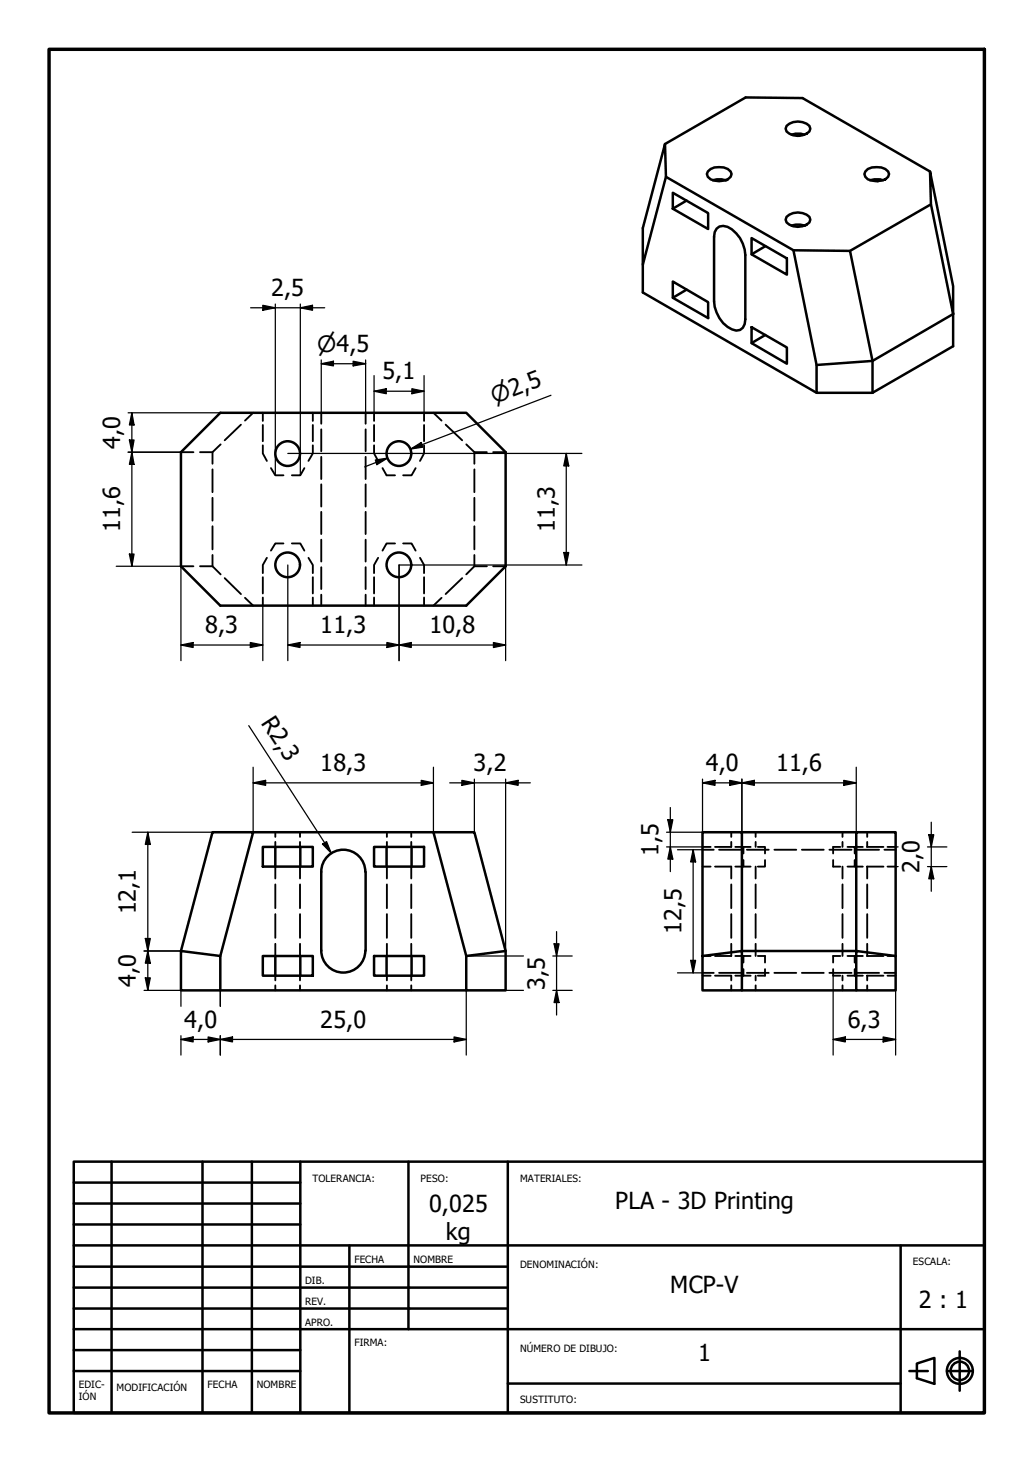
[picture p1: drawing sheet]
<svg xmlns="http://www.w3.org/2000/svg" width="210mm" height="297mm" viewBox="0 0 210 297" stroke-linecap="round" stroke-linejoin="round" font-family="sans-serif">
<!-- layer: Oculto (ISO) -->
<g fill="none" stroke="#000" stroke-width=".38">
<path d="M36.8 91.9h2.5M43.2 91.9v2.3M43.2 95.4v4.6M44.8 90.3l-1.6 1.6h-2.6M49 86.3l-3.3 3.2M51.4 83.9l-1.6 1.6M53.4 90.5v1.6l.8 1.5M53.4 83.9v1.6M53.4 86.3v3.3M55.1 95.1l.8 1.5h1.7M61.8 95.1l-.8 1.5h-1.7M63.6 90.5v1.6l-.9 1.5"/>
<path d="M63.6 83.9v1.6M63.6 86.3v3.3M65.3 83.9v2.2M65.3 87.2v4.5M65.3 92.8v4.5M65.3 98.4v4.5M74.3 83.9v2.2M74.3 87.2v4.5M74.3 92.8v4.5M74.3 98.4v4.5M76 90.5v1.6l.8 1.5M76 83.9v1.6"/>
<path d="M76 86.3v3.3M77.7 95.1l.8 1.5h1.8M84.5 95.1l-.9 1.5h-1.7M86.2 90.5v1.6l-.9 1.5M86.2 83.9v1.6M86.2 86.3v3.3M88.1 83.9l1.6 1.6M90.6 86.3l3.3 3.2M94.7 90.3l1.7 1.6h2.5M96.4 91.9v2.3M96.4 95.4v4.6M100.2 91.9h2.5"/>
<path d="M36.8 115h2.5M40.6 115h2.6l1.6 1.7M43.2 101.1v4.7M43.2 106.9v4.7M43.2 112.8v2.2M45.7 117.5l3.3 3.2M53.4 117.3v3.3M54.2 113.3l-.8 1.5v1.6M57.6 110.4h-1.7l-.8 1.5M59.3 110.4h1.7l.8 1.5M62.7 113.3l.9 1.5v1.6M63.6 117.3v3.3"/>
<path d="M65.3 104v4.5M65.3 109.7v4.4M65.3 115.2v4.5M74.3 104v4.5M74.3 109.7v4.4M74.3 115.2v4.5M76 117.3v3.3M76.8 113.3l-.8 1.5v1.6M80.3 110.4h-1.8l-.8 1.5M81.9 110.4h1.7l.9 1.5M85.3 113.3l.9 1.5v1.6M86.2 117.3v3.3"/>
<path d="M93.9 117.5l-3.3 3.2M96.4 101.1v4.7M96.4 106.9v4.7M96.4 112.8v2.2M98.9 115h-2.5l-1.7 1.7M100.2 115h2.5M49.8 121.5l1.6 1.5M53.4 121.4v1.6M63.6 121.4v1.6M65.3 120.8v2.2M74.3 120.8v2.2M76 121.4v1.6"/>
<path d="M86.2 121.4v1.6M89.7 121.5l-1.6 1.5M55.9 169.1v.9M55.9 171.1v1M55.9 176.1v2.4M55.9 179.7v4.8M61 169.1v.9M61 171.1v1M61 176.1v2.4M61 179.7v4.8M78.6 169.1v.9M78.6 171.1v1"/>
<path d="M78.6 176.1v2.4M78.6 179.7v4.8M83.6 169.1v.9M83.6 171.1v1M83.6 176.1v2.4M83.6 179.7v4.8M142.7 172.1h1.7M142.7 176.1h1.7M142.7 172.6h2.3M145.3 176.1h3.3v2.4M146.1 172.6h4.5M148.6 169.1v.9"/>
<path d="M148.6 171.1v1h-3.3M148.6 179.7v4.8M149.4 172.1h1.7v1.3M151.1 174.7v1.4h-1.7M151.1 172.1h1.4M151.1 176.1h1.4M151.8 172.6h4.4M153.5 169.1v.9M153.5 171.1v1M153.5 176.1v2.4M153.5 179.7v4.8M154 172.1h1.4v1.3"/>
<path d="M155.4 174.7v1.4h-1.4M157.4 172.6h4.4M162.9 172.6h4.5M168.5 172.6h4.5M169.3 174.7v1.4h1.5M170.8 172.1h-1.5v1.3M171.2 169.1v.9M171.2 171.1v1M171.2 176.1v2.4M171.2 179.7v4.8M172.2 172.1h1.5v1.3M173.7 174.7v1.4h-1.5"/>
<path d="M173.7 172.1h1.6M173.7 176.1h1.6M174.1 172.6h4.5M176.1 172.1h3.4M176.1 176.1h3.4M176.2 169.1v.9M176.2 171.1v1M176.2 176.1v2.4M176.2 179.7v4.8M179.7 172.6h2.3M180.3 172.1h1.7M180.3 176.1h1.7"/>
<path d="M55.9 185.7v4.8M55.9 191.8v2.4M55.9 198.2v1M61 185.7v4.8M61 191.8v2.4M61 198.2v1M78.6 185.7v4.8M78.6 191.8v2.4M78.6 198.2v1M83.6 185.7v4.8M83.6 191.8v2.4M83.6 198.2v1"/>
<path d="M142.7 198.2h1.7M142.7 194.2h1.7M142.7 197.7h2.3M145.3 198.2h3.3v1M146.1 197.7h4.5M148.6 191.8v2.4h-3.3M148.6 185.7v4.8M149.4 198.2h3.1M149.4 194.2h3.1M151.1 194.2v1.4M151.1 196.9v1.3M151.8 197.7h4.4"/>
<path d="M153.5 185.7v4.8M153.5 191.8v2.4M153.5 198.2v1M154 194.2h1.4v1.4M155.4 196.9v1.3h-1.4M157.4 197.7h4.4M162.9 197.7h4.5M168.5 197.7h4.5M169.3 196.9v1.3h1.5M170.8 194.2h-1.5v1.4M171.2 185.7v4.8M171.2 191.8v2.4"/>
<path d="M171.2 198.2v1M172.2 198.2h3.1M172.2 194.2h3.1M173.7 194.2v1.4M173.7 196.9v1.3M174.1 197.7h4.5M176.1 198.2h3.4M176.1 194.2h3.4M176.2 185.7v4.8M176.2 191.8v2.4M176.2 198.2v1M179.7 197.7h2.3"/>
<path d="M180.3 198.2h1.7M180.3 194.2h1.7M55.9 200.2v1M61 200.2v1M78.6 200.2v1M83.6 200.2v1M148.6 200.2v1M153.5 200.2v1M171.2 200.2v1M176.2 200.2v1"/>
</g>
<!-- layer: Visible (ISO) -->
<g fill="none" stroke="#000" stroke-width=".51">
<path d="M135.1 29.3l16.4-9.5 11.6 .1 25.9 14.9M135.3 35.9l25.9 14.9M136.7 39.2l7.2 4.1v3.2l-7.2-4.1zM143.8 34.8a3.5 3.5 0 0 1 4.7 0l.2 .6-.2 .5a3.5 3.5 0 0 1-4.7 0l-.2-.5zM144.8 36.6l.9-.2 1.7 .2M159.8 25.6a3.5 3.5 0 0 1 4.7 0l.2 .5-.2 .6a3.5 3.5 0 0 1-4.7 0l-.2-.6zM160.8 27.4l.9-.2 1.7 .2M162.9 27.2l-.5 .4M176.3 34.3a3.8 3.8 0 0 1 4.2 .5l.2 .6-.2 .5a3.7 3.7 0 0 1-4.2 .5l-.5-.5-.2-.5 .2-.6zM176.8 36.6l.9-.2 1.8 .2M178.9 36.5l-.5 .3M130.6 53.8l4.7-17.9-.2-6.6-4.5 17v13.1l35.3 20.4"/>
<path d="M136.7 57.2l7.2 4.2v3.2l-7.2-4.1zM139.5 40.8l-2.8 1.6M139.5 58.9l-2.8 1.6M145.6 46.5a2.22 2.22 0 0 1 3.1 .1 6.9 6.9 0 0 1 2.7 5.2v13.1a1.87 1.87 0 0 1-.7 1.9 1.87 1.87 0 0 1-2 .1 6.7 6.7 0 0 1-3.6-5.7v-13.1l.1-.9zM152.7 48.4l7.2 4.1v3.3l-7.2-4.1zM155.5 50l-2.8 1.7M159.8 44.1a3.5 3.5 0 0 1 4.7 0l.2 .5-.2 .6a3.5 3.5 0 0 1-4.7 0l-.2-.6zM160.8 45.8l.9-.2 1.7 .2M161.2 50.8l4.7 23.4v5.6h11.4M161.2 50.8l11.5 .2 4.6 22.3v6.5M189.2 41.5l-16.5 9.5M152.7 66.5l7.2 4.1v3.3l-7.2-4.2z"/>
<path d="M155.5 68.1l-2.8 1.6M165.9 74.2l11.4-.9 16.4-9.5-4.5-22.3-.2-6.7 4.7 23.4v12.1l-16.4 9.5M36.8 91.9l8-8h49.9l8 8v23.1l-8 8h-49.9l-8-8zM51.4 169.1h36.7M53.4 172.1h10.2v4h-10.2zM55.9 172.1v4M61 172.1v4M74.2 177.1a4.5 4.5 0 0 0-4.4-4.5 4.5 4.5 0 0 0-4.5 4.5v16.1a4.5 4.5 0 0 0 4.5 4.4 4.5 4.5 0 0 0 4.4-4.5M74.3 177.2v16M76 172.1h10.2v4h-10.2zM78.5 172.1v4M83.6 172.1v4"/>
<path d="M88.1 169.1h8.3l6.3 24.1v8h-8v-7zM150.7 169.1h23.3M36.8 193.2l8 1v7h-8zM36.8 193.2l6.4-24.1h8.2l-6.6 25.1M53.4 194.2h10.2v4h-10.2zM55.9 194.2v4M61 194.2v4M76 194.2h10.2v4h-10.2zM78.5 194.2v4M83.6 194.2v4M102.7 193.2l-8 1M142.7 194.2l8-1v8h-8z"/>
<path d="M174 193.2l8 1v7h-8zM174 193.2v-24.1h8v25.1M174 193.2h-23.3v-24.1h-8v25.1M44.8 201.2h49.9M150.7 201.2h23.3"/>
<circle cx="58.5" cy="92.2" r="2.51"/>
<circle cx="81.1" cy="92.2" r="2.51"/>
<circle cx="58.5" cy="114.8" r="2.51"/>
<circle cx="81.1" cy="114.8" r="2.51"/>
</g>
<g fill="#000">
<circle cx="147.4" cy="36.6" r=".25"/>
<circle cx="163.4" cy="45.8" r=".25"/>
</g>
<!-- layer: Borde (ISO) -->
<path d="M10 10h190v277.1h-190z" fill="none" stroke="#000" stroke-width=".7"/>
<g fill="none" stroke="#000" stroke-width=".51">
<path d="M15 236h185v51.1h-185zM22.7 236v51.1M41.1 236v51.1M51.2 236v51.1M61 236v51.1M83 236v34.1M103.2 236v51.1M15 257.4h88.2M15 248.8h46M15 244.5h46M15 240.3h46M15 253h185"/>
<path d="M71 253v34.1M183 253v34.1M15 278.6h46M15 265.9h88.2M15 261.6h88.2M15 274.3h46M15 270.1h185M184.8 278.6h3.7M186.3 277l3.6-1.1v5.3l-3.6-1.2zM192.4 278.6h5.3M195 274.6v8M103.2 281.1h79.8"/>
<circle cx="195" cy="278.5" r="2.64"/>
<circle cx="195" cy="278.5" r="1.87"/>
</g>
<!-- layer: Cota (ISO) -->
<g fill="none" stroke="#000" stroke-width=".25">
<path d="M50.9 62.5h15.1M53.4 62l2.5 .5-2.5 .5zM55.9 61.8v34.8M61 62.5l2.5-.5v1zM61 61.8v34.8M65.3 73.9l2.5-.5v.9zM65.3 73.9h9M65.3 73.1v10.8M71.8 73.4l2.5 .5-2.5 .4zM74.3 73.1v10.8M76 79.5l2.5-.5v1zM76 79.5h10.2"/>
<path d="M76 76.3v7.6M83.7 79l2.5 .5-2.5 .5zM86.2 76.3v7.6M26 91.9h10.8M26 83.9h18.8M26.3 89.4h.9l-.4 2.5zM26.8 83.9l.4 2.4h-.9zM26.8 91.9l.4 2.4h-.9zM26.8 83.9v31.1M58.5 92.1h59.7M76.3 93.5l2.4-.4-2.1 1.3zM78.7 93.1l-4.6 1.8"/>
<path d="M83.4 91.2l2.2-1.3 .3 1zM112 80.3l-28.6 10.9 2.3-.9M115.1 92.1l.5 2.6h-1zM115.1 92.1v22.7M23.6 115h13.2v19.2M26.3 112.6h.9l-.4 2.4zM58.5 114.8v19.4M102.7 115v19.2M114.6 112.3h1l-.5 2.5zM118.2 114.8h-37.1v19.4M36.8 131l2.4-.5v1.1zM36.8 131h16.6"/>
<path d="M50.9 130.5l2.5 .5-2.5 .6zM53.4 123v11.2M58.5 131l2.5-.5v1.1zM58.5 131h44.2M78.6 130.5l2.5 .5-2.5 .6zM81.1 131l2.5-.5v1.1zM100.3 130.5l2.4 .5-2.4 .6zM50.5 147.4l16.8 25.9M51.4 159.1l2.6-.6v1.1zM51.4 159.1h36.7M51.4 155.9v13.2M85.6 158.5l2.5 .6-2.5 .5z"/>
<path d="M88.1 155.9v13.2M91.4 159.1h16.4M93.9 158.5l2.5 .6-2.5 .5zM96.4 158.3v10.8M102.7 159.1l2.6-.6v1.1zM102.7 158.3v34.9M142.7 159.1l2.6-.6v1.1zM142.7 158.3v10.8h-7.3M142.7 159.1h31.3M148.3 158.5l2.4 .6-2.4 .5zM150.7 159.1l2.6-.6v1.1zM150.7 158.3v10.8"/>
<path d="M171.4 158.5l2.6 .6-2.6 .5zM174 155.9v13.2M26.9 169.1h16.3M30 169.1l.5 2.5h-1zM30 169.1v32.1M65.5 171.5l.9-.5 .9 2.3zM135.4 172.1h7.3M135.7 166.5h1l-.5 2.6zM136.2 172.1l.5 2.4h-1zM136.2 164.1v13M137.7 172.6h5M140.8 172.6l.6 2.5h-1.1z"/>
<path d="M140.8 172.6v25.1M182 172.1h.5M182 176.1h.5M188.5 172.1h3.9M188.5 176.1h3.9M188.7 169.6h1l-.5 2.5zM189.2 176.1l.5 2.4h-1zM189.2 167.1v14M29.3 193.2h7.5M29.5 198.7h1l-.5 2.5zM29.5 190.7h1l-.5 2.5zM30 193.2l.5 2.5h-1z"/>
<path d="M94.7 194.2h11.7M112.3 194.2h4M112.6 191.8h1l-.5 2.4zM113.1 189.3v16.9M137.7 197.7h5M140.3 195.1h1.1l-.6 2.6zM169.3 198.2v16.2M29.3 201.2h7.5v3.3M36.8 211.2l2.4-.5v1zM36.8 211.2h57.9M36.8 210.4v4M42.3 210.7l2.5 .5-2.5 .5z"/>
<path d="M44.8 211.2l2.4-.5v1zM44.8 201.2v3.3M44.8 210.4v4M92.3 210.7l2.4 .5-2.4 .5zM106.4 201.2h-11.7v13.2M112.3 201.2h4M113.1 201.2l.5 2.5h-1zM169.3 211.2l2.5-.5v1zM169.3 211.2h12.7M179.5 210.7l2.5 .5-2.5 .5zM182 201.2v13.2"/>
</g>
<g fill="#000">
<path d="M53.4 62l2.5 .5-2.5 .5zM61 62.5l2.5-.5v1zM65.3 73.9l2.5-.5v.9zM71.8 73.4l2.5 .5-2.5 .4zM76 79.5l2.5-.5v1zM83.7 79l2.5 .5-2.5 .5zM26.3 89.4h.9l-.4 2.5zM26.8 83.9l.4 2.4h-.9zM26.8 91.9l.4 2.4h-.9zM76.3 93.5l2.4-.4-2.1 1.3zM83.4 91.2l2.2-1.3 .3 1zM115.1 92.1l.5 2.6h-1z"/>
<path d="M26.3 112.6h.9l-.4 2.4zM114.6 112.3h1l-.5 2.5zM36.8 131l2.4-.5v1.1zM50.9 130.5l2.5 .5-2.5 .6zM58.5 131l2.5-.5v1.1zM78.6 130.5l2.5 .5-2.5 .6zM81.1 131l2.5-.5v1.1zM100.3 130.5l2.4 .5-2.4 .6zM51.4 159.1l2.6-.6v1.1zM85.6 158.5l2.5 .6-2.5 .5zM93.9 158.5l2.5 .6-2.5 .5zM102.7 159.1l2.6-.6v1.1z"/>
<path d="M142.7 159.1l2.6-.6v1.1zM148.3 158.5l2.4 .6-2.4 .5zM150.7 159.1l2.6-.6v1.1zM171.4 158.5l2.6 .6-2.6 .5zM30 169.1l.5 2.5h-1zM65.5 171.5l.9-.5 .9 2.3zM135.7 166.5h1l-.5 2.6zM136.2 172.1l.5 2.4h-1zM140.8 172.6l.6 2.5h-1.1zM188.7 169.6h1l-.5 2.5zM189.2 176.1l.5 2.4h-1zM29.5 198.7h1l-.5 2.5z"/>
<path d="M29.5 190.7h1l-.5 2.5zM30 193.2l.5 2.5h-1zM112.6 191.8h1l-.5 2.4zM140.3 195.1h1.1l-.6 2.6zM36.8 211.2l2.4-.5v1zM42.3 210.7l2.5 .5-2.5 .5zM44.8 211.2l2.4-.5v1zM92.3 210.7l2.4 .5-2.4 .5zM113.1 201.2l.5 2.5h-1zM169.3 211.2l2.5-.5v1zM179.5 210.7l2.5 .5-2.5 .5z"/>
</g>
<g font-size="4.8">
<text x="55.1" y="60.2">2,5</text>
<text x="77.7" y="77.1">5,1</text>
<text x="24.4" y="91.2" transform="rotate(-90 24.4 91.2)">4,0</text>
<text x="24.4" y="108.1" transform="rotate(-90 24.4 108.1)">11,6</text>
<text x="112.7" y="108.1" transform="rotate(-90 112.7 108.1)">11,3</text>
<text x="41.7" y="128.7">8,3</text>
<text x="65.1" y="128.7">11,3</text>
<text x="87.2" y="128.7">10,8</text>
<text x="53" y="146.8" transform="rotate(57 53 146.8)">R2,3</text>
<text x="65.1" y="156.7">18,3</text>
<text x="96.2" y="156.7">3,2</text>
<text x="143.4" y="156.7">4,0</text>
<text x="157.7" y="156.7">11,6</text>
<text x="133.8" y="173.9" transform="rotate(-90 133.8 173.9)">1,5</text>
<text x="186.8" y="177.4" transform="rotate(-90 186.8 177.4)">2,0</text>
<text x="27.6" y="185.8" transform="rotate(-90 27.6 185.8)">12,1</text>
<text x="138.5" y="189.8" transform="rotate(-90 138.5 189.8)">12,5</text>
<text x="27.6" y="200.6" transform="rotate(-90 27.6 200.6)">4,0</text>
<text x="110.7" y="201.1" transform="rotate(-90 110.7 201.1)">3,5</text>
<text x="37.4" y="208.8">4,0</text>
<text x="65.1" y="208.8">25,0</text>
<text x="172.3" y="208.8">6,3</text>
<text x="125" y="245.6">PLA - 3D Printing</text>
<text x="87.2" y="246.2">0,025</text>
<text x="90.6" y="252">kg</text>
<text x="136.2" y="262.6">MCP-V</text>
<text x="186.7" y="265.7">2 : 1</text>
<text x="141.9" y="276.5">1</text>
</g>
<g font-size="4.6">
<text x="64.5" y="71.5">⌀4,5</text>
<text x="100.5" y="82.2" transform="rotate(-21 100.5 82.2)">⌀2,5</text>
</g>
<g font-size="2">
<text x="63.5" y="240.1">TOLERANCIA:</text>
<text x="85.5" y="240.1">PESO:</text>
<text x="105.7" y="240.1">MATERIALES:</text>
<text x="72" y="256.6">FECHA</text>
<text x="84" y="256.6">NOMBRE</text>
<text x="105.7" y="257.6">DENOMINACIÓN:</text>
<text x="185.5" y="257">ESCALA:</text>
<text x="62" y="260.8">DIB.</text>
<text x="62" y="265.1">REV.</text>
<text x="62" y="269.4">APRO.</text>
<text x="72" y="273.5">FIRMA:</text>
<text x="105.7" y="274.6">NÚMERO DE DIBUJO:</text>
<text x="16" y="282.1">EDIC-</text>
<text x="16" y="284.5">IÓN</text>
<text x="23.7" y="282.6">MODIFICACIÓN</text>
<text x="42.2" y="282.1">FECHA</text>
<text x="52.2" y="282.1">NOMBRE</text>
<text x="105.7" y="285.1">SUSTITUTO:</text>
</g>
</svg>
